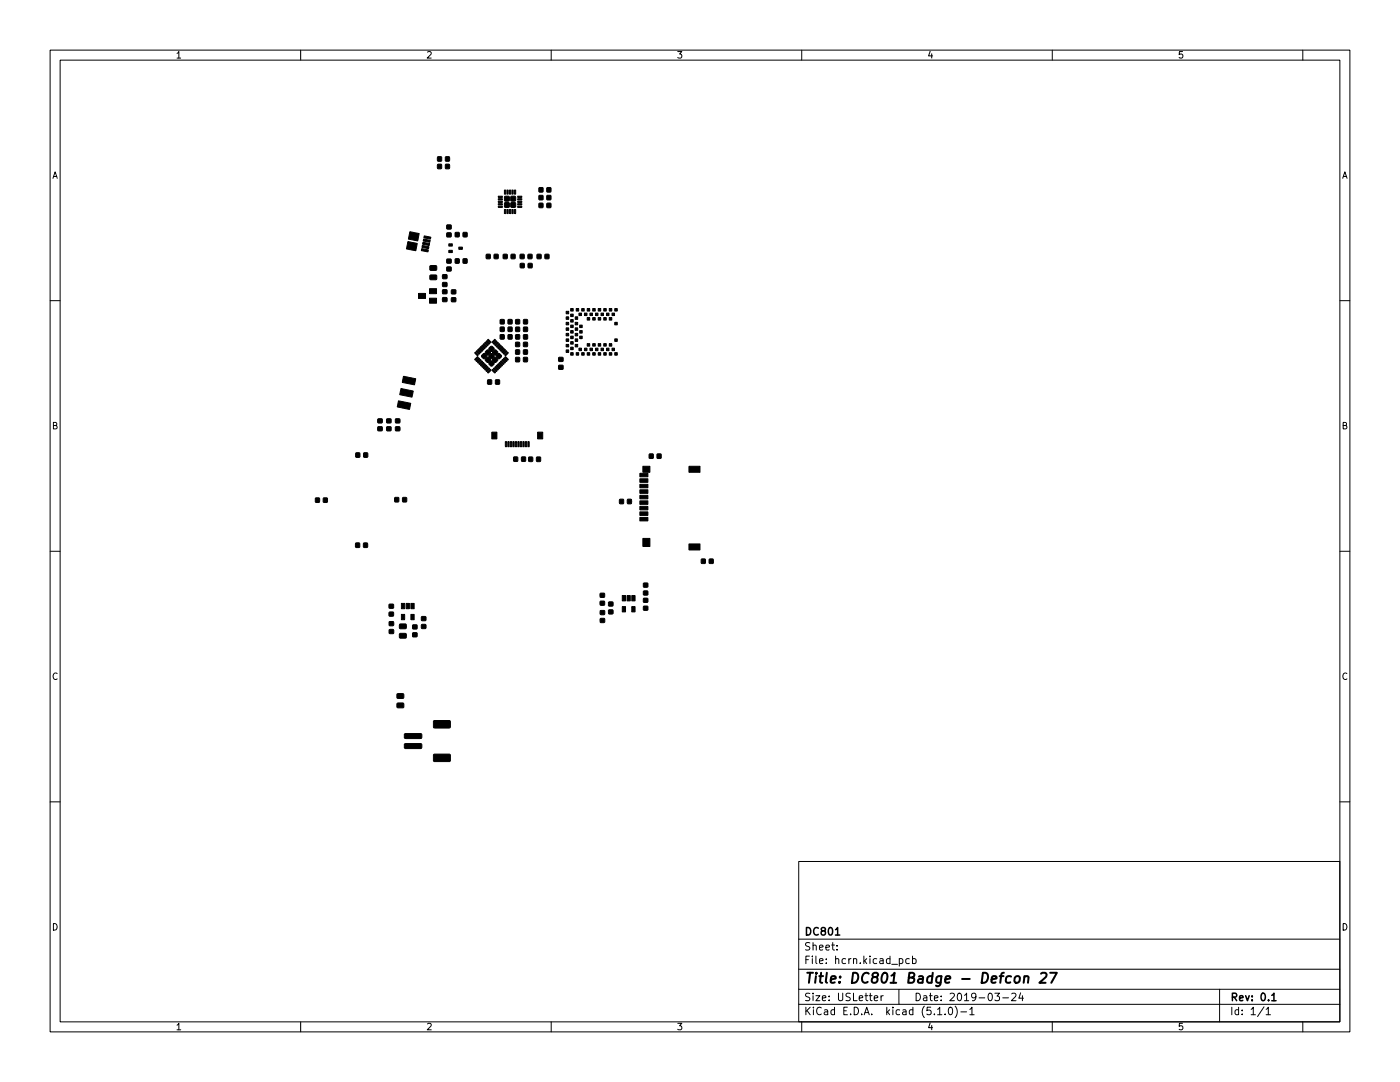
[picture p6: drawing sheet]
<svg xmlns="http://www.w3.org/2000/svg" width="279mm" height="216mm" viewBox="0 0 279 216" stroke-linecap="round" stroke-linejoin="round" font-family="sans-serif">
<g fill="none" stroke="#000" stroke-width=".2">
<path d="M10 10h259.4v195.9h-259.4zM12 12h255.4v191.9h-255.4zM60 10v2M110 10v2M160 10v2M210 10v2M260 10v2M10 60h2M267.4 60h2M10 110h2M267.4 110h2M10 160h2"/>
<path d="M267.4 160h2M159.4 171.9h108v32h-108zM159.4 197.4h108M159.4 193.4h108M159.4 187.4h108M167 189.4v.2M167 188.7v.1M174.5 199.2l.7-.2-.1-.3h-.4l-.2 .2v.7h.6M175.8 198.7v1M176.3 198.7l-.5 .3M179.4 197.4v3M179.5 191.4l.4-.1 .3 .3-.2 .6h-.5"/>
<path d="M181.5 191.4l-.5-.1-.2 .3 .1 .6h.6M182.1 191.4l.4-.1 .3 .3-.1 .6h-.6M182.1 190.8v1.5M198.5 198.2h1l-.5 .5 .4 .2v.6l-.2 .2-.7-.2M200.1 199.1h1.2M201.9 198.3l.6-.1 .3 .4-1 1.1h1M203.7 198.1l-.4 1.1h1M204 198.7v1M243.4 197.4v6.5M60 203.9v2M110 203.9v2M159.4 200.4h108"/>
<path d="M160 203.9v2M187.1 201.4l.4-.4v1.5M187.1 202.5h.9M188.6 202.3v.2M189.4 201.1l.2-.1a.8 .8 0 0 1 .5 .7 .8 .8 0 0 1-.5 .8l-.2-.2-.1-.4zM190.6 200.8a1.72 1.72 0 0 1 0 2.2M191.8 201.9h1.1M193.5 201.4l.5-.4v1.5M193.5 202.5h.9M210 203.9v2M252.3 200.9l-1.3 1.9M252.7 201.4l.4-.4v1.5"/>
<path d="M252.7 202.5h.8M260 203.9v2"/>
</g>
<path d="M166.7 186.6h.9M253.8 198.6l.4-.4v1.5M253.8 199.7h.9" fill="none" stroke="#000" stroke-width=".3"/>
<path d="M202.6 195a.52 .52 0 0 1 .6-.2 .52 .52 0 0 1 .4 .4l-.2 .7a.52 .52 0 0 1-.6 .2 .52 .52 0 0 1-.4-.4zM204.4 195a.49 .49 0 0 1 .9 .1l-.2 1M204.5 194.8l-.2 1.3M207.8 194.3l.3-.2h.4l.3 .2 .1 .4-.2 .3-1.3 1.1h1.3M209.6 194.1h1.3l-1.1 2" fill="none" stroke="#000" stroke-width=".4"/>
<g fill="#000" stroke="#000" stroke-width=".2">
<path d="M87.3 31.3h.8v.8h-.8zM87.3 32.8h.8v.8h-.8zM88.9 31.3h.8v.8h-.8zM88.9 32.8h.8v.8h-.8zM99.5 39.7l.7-.1 .1 .2-.8 .1zM99.5 39.2l.7-.1 .1 .2-.8 .1zM100.7 37.9l.2 .1v.7h-.2zM101.2 37.9l.2 .1v.7h-.2zM100.7 39.2h.9v.9h-.9zM101.7 37.9l.2 .1v.7h-.2zM102.2 37.9l.2 .1v.7h-.2zM102 39.2h.8v.9h-.8z"/>
<path d="M102.7 37.9l.2 .1v.7h-.2zM103.3 39.2l.8-.1v.2l-.7 .1zM103.3 39.7l.8-.1v.2l-.7 .1zM107.6 37.5h.8l-.1 .8h-.7zM107.6 39h.8l-.1 .9-.7-.1zM109.2 37.5h.7v.8h-.8zM109.2 39h.7v.9l-.8-.1zM81.4 48.2l1.9 .4-.3 1.4-1.9-.3zM81.8 46.2l1.9 .4-.3 1.5-1.9-.4zM83.5 58.6h1.4v1h-1.4zM84.2 49.6l1.3 .3-.1 .4-1.3-.3zM84.3 49l1.3 .2-.1 .4-1.3-.2z"/>
<path d="M84.4 48.3l1.3 .3v.4l-1.4-.3zM84.5 47.7l1.4 .3-.1 .4-1.3-.3zM84.7 47.1l1.3 .2-.1 .4-1.3-.2zM85.8 53.1l1.2-.1 .2 .2-.1 .6-.1 .2-1.1-.1-.1-.2zM85.8 54.9h1.2l.2 .2-.1 .6-.1 .1h-1.1l-.1-.2zM85.7 57.6h1.4v1h-1.4zM85.7 59.5h1.4v1h-1.4zM88.3 59.4h.9v.8h-.9zM88.3 57.8h.9v.8h-.8zM88.3 54.8h.9v.8h-.9zM88.3 56.4h.9v.8h-.9zM89.2 44.9h.8v.8h-.8z"/>
<path d="M89.2 46.5h.8v.7h-.8zM89.2 51.7h.8v.8h-.8zM89.2 53.3h.8v.8h-.8zM89.6 50h.7v.4h-.7zM89.6 48.7h.7v.4h-.7zM90.1 57.9l.8-.1 .1 .8h-.9zM90.1 59.4h.8l.1 .8h-.9zM90.9 46.4h.7v.8h-.7zM90.9 51.7h.7v.8h-.7zM91.6 49.3h.7v.5h-.7zM92.4 46.4h.8v.8h-.8zM92.4 51.7h.8v.8h-.8z"/>
<path d="M97.1 50.8h.7v.8h-.7zM98.6 50.8h.8v.8h-.8zM99.5 41.2l.7-.1 .1 .2-.8 .1zM99.5 40.7l.7-.1 .1 .2-.8 .1zM99.5 40.2l.7-.1 .1 .2-.8 .1zM100.7 41.8h.2v.8h-.2zM100.4 50.8h.8v.8h-.8zM101.2 41.8h.2v.8h-.2zM100.7 40.5h.9v.8h-.9zM101.7 41.8h.2v.8h-.2zM102.2 41.8h.2v.8h-.2zM102 50.8h.8v.8h-.8z"/>
<path d="M102 40.5h.8v.8h-.8zM102.7 41.8h.2v.8h-.2zM103.3 40.2l.8-.1v.2l-.7 .1zM103.3 40.7l.8-.1v.2l-.7 .1zM103.3 41.2l.8-.1v.2l-.7 .1zM103.8 50.8h.8v.8h-.8zM103.8 52.6h.8v.8h-.8zM105.4 50.8h.8l-.1 .8h-.7zM105.4 52.6h.8v.8h-.8zM107.2 50.8h.8l-.1 .8h-.7zM107.6 40.6h.8l-.1 .8h-.7zM108.8 50.8h.7v.8h-.7z"/>
<path d="M109.2 40.6h.7v.8h-.8zM80 77.5l2.5 .5-.3 1.3-2.4-.5zM80.5 75.1l2.5 .5-.3 1.2-2.4-.5zM94.8 70.4l.1-.1 .5 .6-.1 .1zM95 70.1l.2-.1 .5 .6-.2 .1zM94.8 71.7l.5-.5 .1 .1-.5 .6zM95.3 69.8l.2-.1 .5 .6-.2 .1zM95.5 71.5l.2 .1-.6 .6-.1-.2zM95.6 69.5l.2-.1 .5 .6-.2 .1zM95.3 72.2l.5-.5 .2 .2-.5 .5zM96 69.2l.6 .5-.1 .1-.6-.5zM96.1 72l.2 .2-.6 .5-.1-.2z"/>
<path d="M96.2 69l.1-.1 .6 .5-.2 .1zM95.9 72.8l.5-.5 .2 .1-.5 .6zM96.1 70.9l.4-.3 .2-.1 .4 .4 .1 .3-.4 .4h-.3l-.4-.4zM96.5 68.6l.6 .5-.1 .2-.5-.5zM96.2 73.1l.5-.5 .2 .1-.6 .6zM96.7 68.4l.2-.1 .5 .6-.2 .1zM96.9 72.9l.2 .1-.5 .6-.2-.2zM97 68.1l.2-.1 .5 .6-.2 .1zM96.9 71.6l.3-.3h.3l.4 .4v.2l-.4 .4h-.2l-.5-.4zM96.9 70.2l.3-.4h.3l.4 .4v.2l-.4 .4-.2 .1-.5-.4zM96.7 73.7l.5-.5 .2 .1-.5 .5zM97.3 67.8l.2-.1 .5 .6-.2 .1z"/>
<path d="M97.5 73.4l.2 .2-.6 .5-.1-.1zM97.3 74.2l.5-.5 .2 .1-.5 .6zM97.6 72.4l.3-.4h.3l.4 .4v.2l-.4 .4-.2 .1-.4-.4zM97.9 70.6h.3l.4 .4v.2l-.4 .4h-.3l-.3-.4v-.3zM97.6 69.4l.3-.3h.3l.4 .4v.2l-.4 .4h-.2l-.4-.3zM97.3 75.8h.8v.9l-.8-.1zM98.2 73.8l.2-.1 .5 .6-.2 .1zM98.5 73.5l.2-.1 .5 .6-.2 .1zM98.3 71.6l.4-.3h.2l.4 .4v.2l-.3 .4h-.3l-.4-.4zM98.3 70.2l.4-.4h.2l.4 .4v.2l-.3 .4-.3 .1-.4-.4zM98.7 67.7l.2 .2-.6 .5-.1-.2zM98.9 73.2l.6 .5-.2 .1-.5-.5z"/>
<path d="M98.5 68.5l.5-.5 .2 .1-.5 .6zM99.1 73l.1-.1 .5 .6-.1 .1zM99.3 68.3l.2 .2-.6 .5-.1-.2zM99.4 70.6h.3l.4 .4v.2l-.4 .4h-.3l-.4-.4v-.3zM99.3 72.7l.2-.1 .5 .6-.2 .1zM98.9 75.8h.8l-.1 .9-.7-.1zM99.1 69.1l.5-.5 .1 .1-.5 .6zM99.7 72.3l.6 .5-.1 .2-.6-.5zM99.8 68.9l.2 .1-.6 .5-.1-.1zM99.9 72.1l.2-.1 .5 .6-.2 .1zM100.1 69.2l.2 .1-.6 .5-.1-.1zM100.2 71.8l.2-.1 .5 .6-.2 .1z"/>
<path d="M99.9 69.9l.5-.5 .2 .1-.5 .6zM99.8 63.8h.8v.8h-.8zM99.8 65.3h.8v.8h-.8zM99.8 66.8h.8v.8h-.8zM100.5 71.6l.1-.1 .5 .5-.1 .1zM100.7 69.7l.2 .2-.6 .5-.1-.2zM100.8 71.3l.1-.1 .5 .6-.1 .1zM100.5 70.5l.5-.5 .2 .1-.6 .6zM100.8 70.8l.5-.5 .1 .1-.5 .6zM101.4 63.8h.8v.8h-.8zM101.4 65.3h.8v.8h-.8zM101.4 66.8h.8v.8h-.8z"/>
<path d="M102.9 68.3h.8v.9l-.8-.1zM102.9 71.3l.8 .1v.8l-.8-.1zM102.9 69.8h.8v.9l-.8-.1zM102.9 65.3h.8v.8h-.8zM102.9 63.8h.8v.8h-.8zM102.9 66.8h.8v.8h-.8zM104.5 68.3h.8l-.1 .9-.7-.1zM104.5 71.3l.8 .1-.1 .8-.7-.1zM104.5 69.8h.8l-.1 .9-.7-.1zM104.5 65.3h.8v.8h-.8zM104.5 63.8h.8v.8h-.8zM104.5 66.8h.8v.8h-.8z"/>
<path d="M111.5 71.3h.8l.1 .8h-.9zM111.5 72.9h.8l.1 .7-.9 .1zM113 68.7h.5v.5h-.5zM113 67.6h.5v.5h-.5zM113 66.5h.5v.5h-.5zM113 65.4h.5v.5h-.5zM113 64.3h.5v.5h-.5zM113 63.2h.5v.5h-.5zM113 69.8h.5v.5h-.5zM113 62.1h.5v.5h-.5zM113.9 70.4h.5v.5h-.5zM113.9 69.3h.5v.5h-.5z"/>
<path d="M113.9 68.2h.5v.5h-.5zM113.9 67.1h.5v.5h-.5zM113.9 66h.5v.5h-.5zM113.9 64.9h.5v.5h-.5zM113.9 63.8h.5v.5h-.5zM113.9 62.7h.5v.5h-.5zM113.9 61.6h.5v.5h-.5zM114.8 68.7h.5v.5h-.5zM114.8 67.6h.5v.5h-.5zM114.8 66.5h.5v.5h-.5zM114.8 65.4h.5v.5h-.5zM114.8 64.3h.5v.5h-.5z"/>
<path d="M114.8 63.2h.5v.5h-.5zM115 70.4h.5v.5h-.5zM115 61.6h.5v.5h-.5zM115.5 69.5h.5v.5h-.5zM115.5 62.5h.5v.5h-.5zM115.7 67.1h.5v.5h-.5zM115.7 66h.5v.5h-.5zM115.7 64.9h.5v.5h-.5zM116.1 70.4h.5v.5h-.5zM116.1 61.6h.5v.5h-.5zM116.6 69.5h.5v.5h-.5zM116.6 62.5h.5v.5h-.5z"/>
<path d="M117.2 70.4h.5v.5h-.5zM117.2 61.6h.5v.5h-.5zM117.2 68.6h.5v.5h-.5zM117.2 63.4h.5v.5h-.5zM117.7 69.5h.5v.5h-.5zM117.7 62.5h.5v.5h-.5zM118.3 70.4h.5v.5h-.5zM118.3 61.6h.5v.5h-.5zM118.3 68.6h.5v.5h-.5zM118.3 63.4h.5v.5h-.5zM118.8 69.5h.5v.5h-.5zM118.8 62.5h.5v.5h-.5z"/>
<path d="M119.4 70.4h.5v.5h-.5zM119.4 61.6h.5v.5h-.5zM119.4 68.6h.5v.5h-.5zM119.4 63.4h.5v.5h-.5zM119.9 69.5h.5v.5h-.5zM119.9 62.5h.5v.5h-.5zM120.5 70.4h.5v.5h-.5zM120.5 61.6h.5v.5h-.5zM120.5 68.6h.5v.5h-.5zM120.5 63.4h.5v.5h-.5zM121 69.5h.5v.5h-.5zM121 62.5h.5v.5h-.5z"/>
<path d="M121.6 70.4h.5v.5h-.5zM121.6 61.6h.5v.5h-.5zM121.6 68.6h.5v.5h-.5zM121.6 63.4h.5v.5h-.5zM122.1 69.5h.5v.5h-.5zM122.1 62.5h.5v.5h-.5zM122.7 70.4h.5v.5h-.5zM122.7 61.6h.5v.5h-.5zM122.7 64.3h.5v.5h-.5zM122.7 67.6h.5v.5h-.5zM63 99.4h.7v.8h-.7zM64.6 99.4h.7v.8h-.8z"/>
<path d="M71 90.4h.8v.8h-.8zM72.6 90.4h.8l-.1 .8h-.7zM75.4 83.6h.9v.8h-.9zM75.4 85.2h.9v.7h-.9zM77.2 83.6h.8v.8h-.8zM77.2 85.2h.8v.7h-.8zM78.8 99.3h.8l-.1 .8h-.7zM78.9 83.6h.9v.7l-.8 .1zM78.9 85.2h.9v.7h-.8zM80.4 99.3h.7v.8h-.7zM79.5 80l2.5 .5-.3 1.2-2.4-.5zM98.1 86.2h1.1v1.4h-1.1z"/>
<path d="M100.9 88.1h.2v1h-.2zM101.4 88.1h.2v1h-.2zM101.9 88.1h.2v1h-.2zM102.4 88.1h.2v1h-.2zM102.9 88.1h.2v1h-.2zM102.5 91.2h.8v.8h-.8zM103.4 88.1h.2v1h-.2zM103.9 88.1h.2v1h-.2zM104.4 88.1h.2v1h-.2zM104.1 91.2h.8l-.1 .8h-.7zM104.9 88.1h.2v1h-.2zM105.4 88.1h.2v1h-.2z"/>
<path d="M105.5 91.2h.8v.9l-.8-.1zM107.1 91.2h.8l-.1 .9-.7-.1zM107.3 86.2h1v1.4h-1zM123.7 99.7h.7v.8h-.7zM125.2 99.7h.8v.8h-.8zM127.7 94.4h1.6v.7h-1.6zM127.7 95.5h1.6v.7h-1.6zM127.7 96.6h1.6v.7h-1.6zM127.7 97.7h1.6v.7h-1.6zM127.7 98.8h1.6v.7h-1.6zM127.7 99.9h1.6v.7h-1.6zM128.3 93h1.4v1.2h-1.4z"/>
<path d="M129.6 90.6h.8l-.1 .8h-.7zM131.2 90.6h.7v.8h-.8zM137.5 93h2.2v1.2h-2.2zM71 108.4h.8l-.1 .8h-.7zM72.6 108.4h.7v.8h-.7zM119.8 118.4h.8v.8h-.8zM119.8 120h.8v.7h-.8zM124.2 118.8h.6v1.1h-.6zM125.1 118.8h.7v1.1h-.7zM126.1 118.8h.6v1.1h-.6zM127.7 103.2h1.6v.7h-1.6zM127.7 102.1h1.6v.7h-1.6z"/>
<path d="M127.7 101h1.6v.7h-1.6zM128.3 107.4h1.4v1.6h-1.4zM128.4 119.4h.8l.1 .7-.8 .1zM128.4 116.4h.8l.1 .7h-.8zM128.4 118l.8-.1 .1 .8h-.8zM137.5 108.5h2.2v1.2h-2.2zM140 111.6h.8l-.1 .8h-.7zM141.6 111.6h.7v.8h-.8zM77.7 120.6h.8v.7l-.8 .1zM77.7 122.2l.8-.1v.8h-.8zM77.7 125.6h.8v.8h-.8zM77.7 124.1h.8v.7h-.8z"/>
<path d="M80.1 120.4h.7v1.1h-.7zM80.1 122.6h.7v1.1h-.7zM79.3 138.5l1.2-.1 .1 .2v.6l-.2 .2-1.1-.1-.1-.1zM79.8 124.6l1.2-.1 .1 .9h-1.3zM79.8 126.4h1.2l.1 .8-1.3 .1zM81.1 120.4h.6v1.1h-.6zM82 120.4h.7v1.1h-.7zM82 122.6h.7v1.1h-.7zM82.4 124.7h.8v.8h-.8zM82.4 126.3h.8v.7l-.8 .1zM84.1 124.6h.8l.1 .8h-.8zM84.1 123.1l.8-.1 .1 .8h-.8z"/>
<path d="M119.8 123.4h.8l.1 .8h-.9zM119.8 121.9l.8-.1 .1 .8h-.9zM121.5 121.7h.8v.8h-.8zM121.5 120.1h.8v.8h-.8zM124.2 121h.6v1.1h-.6zM126.1 121h.6v1.1h-.6zM128.4 121h.8l.1 .7h-.8zM79.3 140.3h1.2l.1 .8-1.3 .1zM80.8 146.4h3.2l.2 .2v.6l-.2 .2h-3.1l-.2-.3zM80.8 148.4h3.2l.2 .2v.6l-.2 .2h-3.1l-.2-.3zM86.6 143.8h3.1l.2 .2v1.1l-.3 .2h-3l-.1-.3zM86.6 150.5h3.1l.2 .2v1.1l-.3 .2h-3l-.1-.3z"/>
</g>
<text font-size="2.8" x="160.4" y="196.2">Title: DC801 Badge - Defcon 27</text>
<g font-size="2.1">
<text x="160.4" y="189.7">Sheet:</text>
<text x="160.4" y="186.7">DC801</text>
<text x="160.4" y="192.4">File: hcrn.kicad_pcb</text>
<text x="160.4" y="202.5">KiCad E.D.A. kicad (5.1.0)-1</text>
<text x="160.4" y="199.7">Size: USLetter</text>
<text x="182.4" y="199.7">Date: 2019-03-24</text>
<text x="245.4" y="199.7">Rev: 0.1</text>
<text x="245.4" y="202.5">Id: 1/1</text>
</g>
<g font-size="1.8">
<text x="35" y="11.6">1</text>
<text x="85" y="11.6">2</text>
<text x="135" y="11.6">3</text>
<text x="185" y="11.6">4</text>
<text x="235" y="11.6">5</text>
<text x="10.3" y="35.6">A</text>
<text x="267.7" y="35.6">A</text>
<text x="10.3" y="85.7">B</text>
<text x="267.7" y="85.7">B</text>
<text x="10.3" y="135.6">C</text>
<text x="267.7" y="135.6">C</text>
<text x="10.3" y="185.7">D</text>
<text x="267.7" y="185.7">D</text>
<text x="35" y="205.6">1</text>
<text x="85" y="205.6">2</text>
<text x="135" y="205.6">3</text>
<text x="185" y="205.6">4</text>
<text x="235" y="205.6">5</text>
</g>
</svg>
